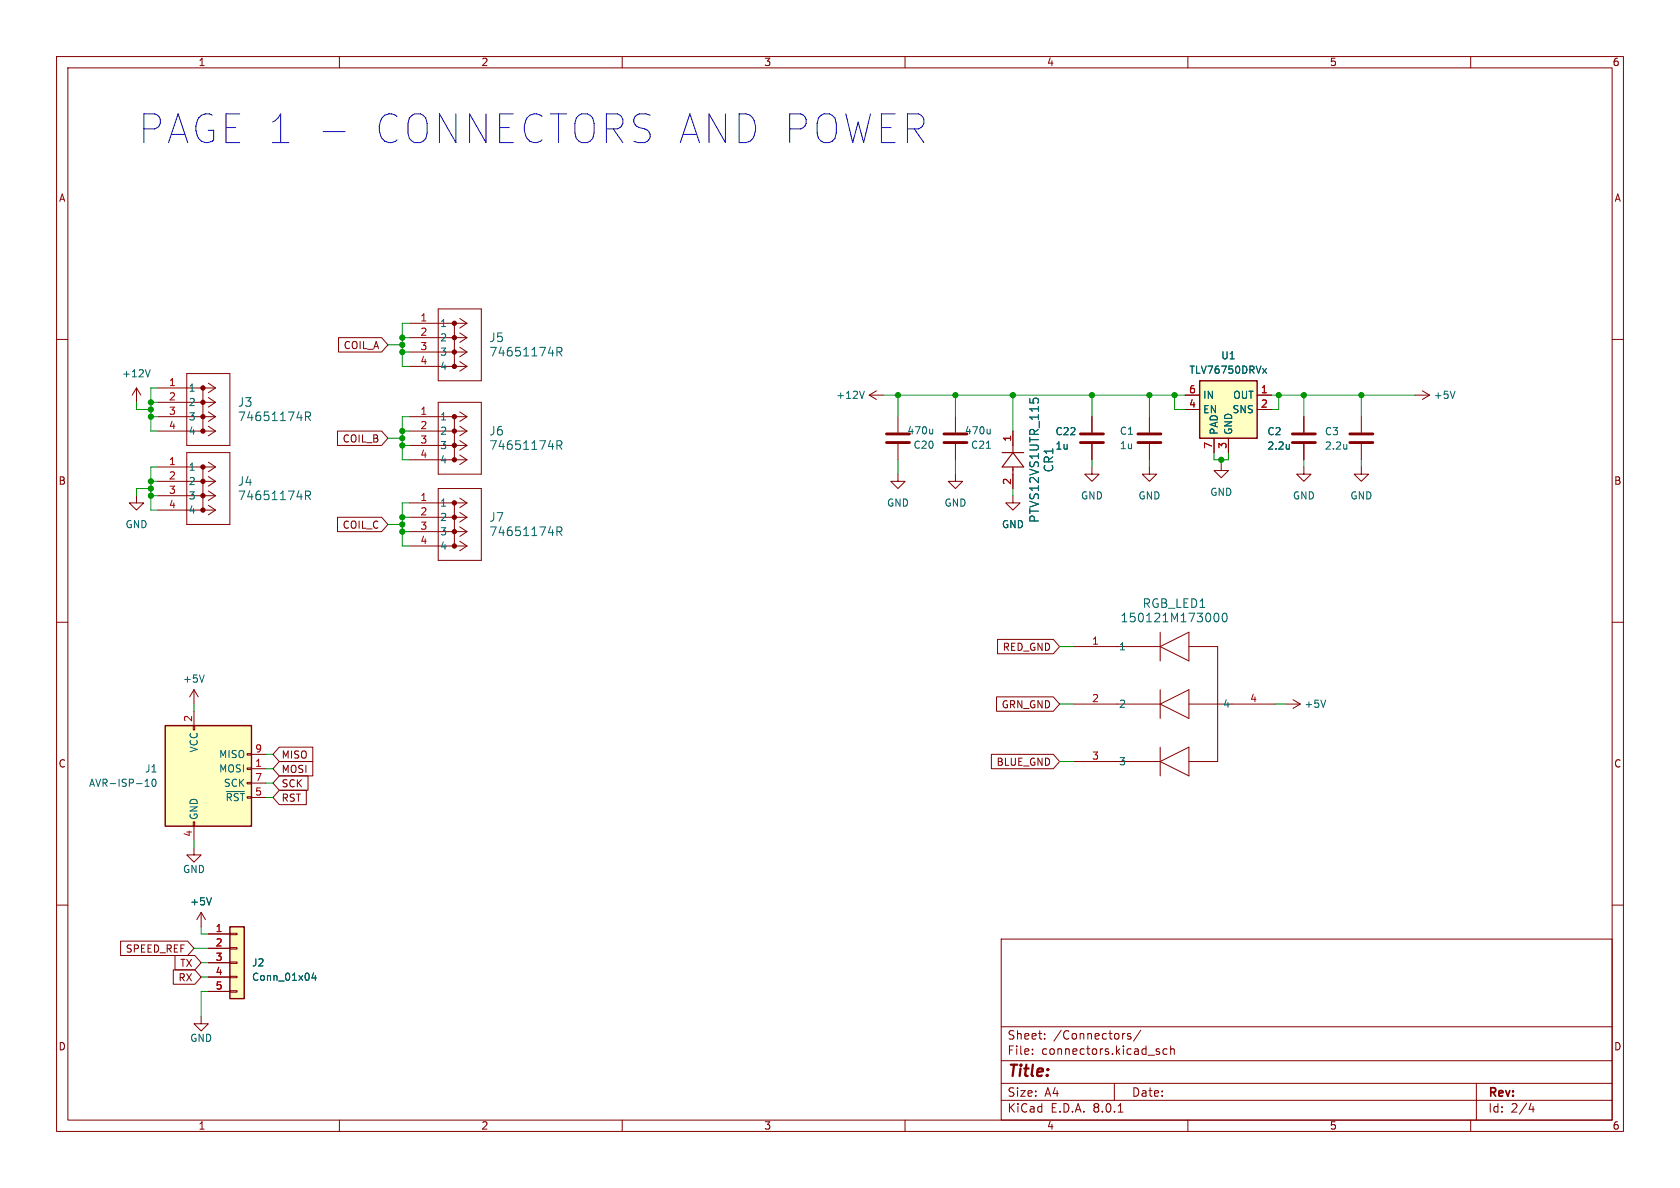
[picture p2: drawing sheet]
<svg xmlns="http://www.w3.org/2000/svg" width="297mm" height="210mm" viewBox="0 0 297 210" stroke-linecap="round" stroke-linejoin="round" font-family="sans-serif">
<g fill="none" stroke="#840000" stroke-width=".18">
<path d="M10 10h277v190h-277zM12 12h273v186h-273zM60 10v2M110 10v2M160 10v2M210 10v2M260 10v2M10 60h2M72.4 59.7h10.1M72.4 57.2h10.1M77.5 54.6h7.6v12.7h-7.6zM80.3 57.2v7.6"/>
<path d="M81.3 58.8l1.2 .9M81.3 56.3l1.2 .9M82.5 59.7l-1.2 .8M82.5 57.2l-1.2 .8M285 60h2M24.1 68.6l-.7 1.3M24.1 68.6v2.5M24.1 68.6l.8 1.3M72.4 78.7h10.1M72.4 76.2h10.1M72.4 73.7h10.1M72.4 64.8h10.1"/>
<path d="M72.4 62.2h10.1M77.5 71.1h7.6v12.7h-7.6zM80.3 73.7v7.6M81.3 77.9l1.2 .8M81.3 75.4l1.2 .8M81.3 72.8l1.2 .9M81.3 63.9l1.2 .9M81.3 61.4l1.2 .8M82.5 78.7l-1.2 .9M82.5 76.2l-1.2 .8M82.5 73.7l-1.2 .8M82.5 64.8l-1.2 .8"/>
<path d="M82.5 62.2l-1.2 .9M158.7 73.7v2.8M158.7 78.5v2.8M168.9 73.7v2.8M168.9 78.5v2.8M179.1 76.2v2.5M230.5 73.7v2.8M230.5 78.5v2.8M250.2 69.9h2.5M251.5 69.1l1.2 .8M252.7 69.9l-1.2 .7M72.4 96.5h10.1"/>
<path d="M72.4 94h10.1M72.4 91.4h10.1M72.4 88.9h10.1M72.4 81.3h10.1M77.5 86.4h7.6v12.7h-7.6zM80.3 88.9v7.6M81.3 95.7l1.2 .8M81.3 93.1l1.2 .9M81.3 90.6l1.2 .8M81.3 88.1l1.2 .8M81.3 80.4l1.2 .9M82.5 96.5l-1.2 .9"/>
<path d="M82.5 94l-1.2 .8M82.5 91.4l-1.2 .9M82.5 88.9l-1.2 .8M82.5 81.3l-1.2 .8M158.7 83.8v1.3h1.3l-1.3 1.3-1.2-1.3h1.2M168.9 83.8v1.3h1.3l-1.3 1.3-1.3-1.3h1.3M179.1 87.6v1.3h1.2l-1.2 1.3-1.3-1.3h1.3M179.1 83.8v2.6M193 82.6v1.2h1.3l-1.3 1.3-1.2-1.3h1.2M215.9 81.9v1.3h1.3l-1.3 1.3-1.3-1.3h1.3M230.5 82.6v1.2h1.3l-1.3 1.3-1.3-1.3h1.3M240.7 82.6v1.2h1.2l-1.2 1.3-1.3-1.3h1.3"/>
<path d="M10 110h2M189.9 114.3h15.2M205.1 111.8v5M205.1 114.3l5.1-2.5v5zM210.2 114.3h5.1v20.3h-5.1M285 110h2M34.3 121.9l-.8 1.3M34.3 121.9v2.6M34.3 121.9l.8 1.3M189.9 124.5h15.2M189.9 134.6h15.2M205.1 121.9v5.1"/>
<path d="M205.1 132.1v5.1M205.1 134.6l5.1-2.5v5.1zM205.1 124.5l5.1-2.6v5.1zM210.2 124.5h15.2M227.3 124.5h2.6M228.6 123.7l1.3 .8M229.9 124.5l-1.3 .7M10 160h2M285 160h2M177 166h108v32h-108zM60 198v2M110 198v2"/>
<path d="M160 198v2M177 194.5h108M177 191.5h108M177 187.5h108M177 181.5h108M182.5 186.3v.1M182.5 185.5v.1M184.7 183.6v.1M184.7 182.8v.1M197 191.5v3M197.7 196.6h.8M198.7 182.7h.2"/>
<path d="M199.9 182.8l-.4-.1-.2 .2 .1 .2 .5 .2v.3h-.6M201.7 182.1l-1.3 2M204.6 185.9l.4 .1v.2l-.2 .2h-.3M204.6 185.4l.4 .1M206.3 185.5l-.4-.1-.3 .3v.4l.1 .2h.6M207 185.5l.2-.1 .3 .1 .1 .9M207 184.9v1.5M210 198v2M260 198v2M261 191.5v6.5M270.7 195l-.4 1.1h.9M271 195.6v1"/>
</g>
<g fill="none" stroke="#006464" stroke-width=".18">
<path d="M26.5 65.3l-.4 1.3M98.5 62.2l.7-.1 .1-.2v-.4l-.3-.1h-.5v1.5M98.5 78.7l.7-.1 .1-.2v-.3l-.3-.2h-.5v1.5M98.8 78.7l.5 .7M98.8 62.2l.5 .7M164.9 75.9v.8M164.9 76.6l-.2 .1M174.4 79.2h.7M175 75.9v.8M175 76.6l-.1 .1M182.1 70.5v.7M182.6 71v-.3l.3-.3 .6 .1 .1 .5"/>
<path d="M227.9 78.5v.9M227.9 79.3h.1M257.2 69.2l-.4 1.2M98.5 94l.7-.1 .1-.2v-.4l-.3-.1h-.5v1.5M98.8 94l.5 .7M36.1 119.3l-.4 1.3M214.8 108.5l.2-.1a.83 .83 0 0 1 .6 .6 .83 .83 0 0 1-.3 .8l-.2 .1a.83 .83 0 0 1-.6-.6 .83 .83 0 0 1 .3-.8zM216.2 108.5l.2-.1a.83 .83 0 0 1 .6 .6 .83 .83 0 0 1-.3 .8l-.1 .1a.82 .82 0 0 1-.4-1.4zM234.4 123.8l-.5 1.2"/>
</g>
<path d="M179.1 78.7v1.3M177.2 80h3.8M179.1 82.6v1.2M179.1 80l1.9 2.6h-3.8z" fill="none" stroke="#840000" stroke-width=".2"/>
<g fill="#840000" stroke="#840000" stroke-width=".18">
<circle cx="80.3" cy="96.5" r=".38"/>
<circle cx="80.3" cy="94" r=".38"/>
<circle cx="80.3" cy="91.4" r=".38"/>
<circle cx="80.3" cy="88.9" r=".38"/>
<circle cx="80.3" cy="81.3" r=".38"/>
<circle cx="80.3" cy="78.7" r=".38"/>
<circle cx="80.3" cy="76.2" r=".38"/>
<circle cx="80.3" cy="73.7" r=".38"/>
<circle cx="80.3" cy="64.8" r=".38"/>
<circle cx="80.3" cy="62.2" r=".38"/>
<circle cx="80.3" cy="59.7" r=".38"/>
<circle cx="80.3" cy="57.2" r=".38"/>
</g>
<path d="M156.7 78.2h4.1M156.7 76.7h4.1M166.9 78.2h4M166.9 76.7h4M228.5 78.2h4M228.5 76.7h4" fill="none" stroke="#840000" stroke-width=".51"/>
<path d="M40.6 163.8h2.6v12.7h-2.6z" fill="#ffffc2"/>
<g fill="none" stroke="#840000" stroke-width=".18">
<path d="M27.9 76.2h10.2M27.9 73.7h10.2M27.9 71.1h10.2M27.9 68.6h10.2M33 66h7.6v12.7h-7.6zM35.9 68.6v7.6M36.8 75.4l1.3 .8M36.8 72.8l1.3 .9M36.8 70.3l1.3 .8M36.8 67.7l1.3 .9M38.1 76.2l-1.3 .8M38.1 73.7l-1.3 .8"/>
<path d="M38.1 71.1l-1.3 .9M38.1 68.6l-1.3 .8M153.7 69.9l1.2 .7M153.7 69.9h2.5M154.9 69.1l-1.2 .8M193 73.7v2.8M193 78.5v2.8M203.2 73.7v2.8M203.2 78.5v2.8M240.7 73.7v2.8M240.7 78.5v2.8M24.1 87.6v1.3h1.3l-1.3 1.3-1.2-1.3h1.2"/>
<path d="M27.9 90.2h10.2M27.9 87.6h10.2M27.9 85.1h10.2M27.9 82.6h10.2M33 80h7.6v12.7h-7.6zM35.9 82.6v7.6M36.8 89.3l1.3 .9M36.8 86.8l1.3 .8M36.8 84.2l1.3 .9M36.8 81.7l1.3 .9M38.1 90.2l-1.3 .8M38.1 87.6l-1.3 .9"/>
<path d="M38.1 85.1l-1.3 .8M38.1 82.6l-1.3 .8M34.3 149.9v1.2h1.3l-1.3 1.3-1.3-1.3h1.3M35.6 179.7v1.3h-1.3l1.3 1.2 1.2-1.2h-1.2M35.6 161.3l-.8 1.3M35.6 161.3v2.5M35.6 161.3l.7 1.3M36.8 165.1h3.8M36.8 167.6h3.8M36.8 170.2h3.8M36.8 172.7h3.8M36.8 175.3h3.8"/>
<path d="M40.6 175.1h1.3v.3h-1.3zM40.6 172.6h1.3v.2h-1.3zM40.6 170.1h1.3v.2h-1.3zM40.6 167.5h1.3v.3h-1.3zM40.6 165h1.3v.2h-1.3z"/>
</g>
<path d="M40.6 163.8h2.6v12.7h-2.6z" fill="none" stroke="#840000" stroke-width=".25"/>
<path d="M54 73.6h.7l.2-.3-.1-.3-.2-.2h-.6v1.6M54.4 73.6l.5 .8M152.8 69.2l-.4 1.2M238.1 78.5v.9M238.1 79.3h-.1M54 87.6l.7-.1 .2-.2-.1-.4-.2-.1h-.6v1.5M54.4 87.6l.5 .7M37.4 158.7l-.4 1.3M55.4 172l-.3 .9h.8M55.7 172.5v.8" fill="none" stroke="#006464" stroke-width=".18"/>
<g fill="#840000" stroke="#840000" stroke-width=".18">
<circle cx="35.9" cy="76.2" r=".38"/>
<circle cx="35.9" cy="73.7" r=".38"/>
<circle cx="35.9" cy="71.1" r=".38"/>
<circle cx="35.9" cy="68.6" r=".38"/>
<circle cx="35.9" cy="90.2" r=".38"/>
<circle cx="35.9" cy="87.6" r=".38"/>
<circle cx="35.9" cy="85.1" r=".38"/>
<circle cx="35.9" cy="82.6" r=".38"/>
</g>
<path d="M191 76.7h4.1M191 78.2h4.1M201.2 76.7h4M201.2 78.2h4M238.6 76.7h4.1M238.6 78.2h4.1" fill="none" stroke="#840000" stroke-width=".51"/>
<path d="M212.1 67.3h10.1v10.2h-10.1z" fill="#ffffc2"/>
<path d="M212.1 67.3h10.1v10.2h-10.1z" fill="none" stroke="#840000" stroke-width=".25"/>
<path d="M209.5 69.9h2.6M209.5 72.4h2.6M214.6 77.5v2.5M217.2 77.5v2.5M222.2 69.9h2.6M222.2 72.4h2.6" fill="none" stroke="#840000" stroke-width=".18"/>
<path d="M223.2 65.1l.7 .9M223.9 65.1l-.7 .9" fill="none" stroke="#006464" stroke-width=".18"/>
<path d="M29.2 128.3h15.2v17.8h-15.2z" fill="#ffffc2"/>
<g fill="none" stroke="#840000" stroke-width=".18">
<path d="M59.8 59.7h7.7l1.1 1.3-1.1 1.2h-7.7zM59.7 76.2h7.8l1.1 1.3-1.1 1.2h-7.8zM179.1 76.2v2.5M193 73.7v2.8M193 78.5v2.8M209.5 69.9h2.6M209.5 72.4h2.6M214.6 77.5v2.5M217.2 77.5v2.5M222.2 69.9h2.6M222.2 72.4h2.6M230.5 73.7v2.8"/>
<path d="M230.5 78.5v2.8M59.7 91.4h7.8l1.1 1.3-1.1 1.3h-7.8zM179.1 83.8v2.6M203.2 82.6v1.2h1.3l-1.3 1.3-1.3-1.3h1.3M176.4 113h9.8l1.1 1.3-1.1 1.3h-9.8zM34.2 128.3h.2v.7h-.2zM34.3 125.7v2.6M43.7 138.3h.7v.3h-.7zM43.7 135.8h.7v.2h-.7zM43.7 133.2h.7v.3h-.7zM44.4 135.9h2.6M44.4 138.4h2.6"/>
<path d="M44.4 133.4h2.6M49.4 132.1h5.9v2.5h-5.9l-1.1-1.2zM49.4 139.7h4.8v2.5h-4.8l-1.1-1.2zM49.4 134.6h5.9v2.6h-5.9l-1.1-1.3zM49.4 137.2h5.1v2.5h-5.1l-1.1-1.3zM175.3 133.3h10.9l1.1 1.3-1.1 1.3h-10.9zM176.2 123.2h10l1.1 1.3-1.1 1.2h-10zM34.2 145.3h.2v.8h-.2zM34.3 146.1v2.5M44.4 141h2.6M21.3 166.4h11.9l1.1 1.2-1.1 1.3h-11.9zM30.6 171.4h3.8l1.2 1.3-1.2 1.3h-3.8z"/>
<path d="M30.9 168.9h3.5l1.2 1.3-1.2 1.3h-3.5zM36.8 165.1h3.8M36.8 167.6h3.8M36.8 170.2h3.8M36.8 172.7h3.8M36.8 175.3h3.8"/>
</g>
<path d="M29.2 128.3h15.2v17.8h-15.2z" fill="none" stroke="#840000" stroke-width=".25"/>
<g fill="none" stroke="#006464" stroke-width=".18">
<path d="M182.1 70.5v.7M182.6 71v-.3l.3-.3 .6 .1 .1 .5M223.2 65.1l.7 .9M223.9 65.1l-.7 .9M227.9 78.5v.9M227.9 79.3h.1M25.7 139h.7M25.8 138l.2-.3v1.3M27 137.8l.2-.1a.68 .68 0 0 1 .4 .7 .68 .68 0 0 1-.4 .6 .84 .84 0 0 1-.2-1.2zM40 139.9h3.2M37.4 158.7l-.4 1.3M55.4 172l-.3 .9h.8"/>
<path d="M55.7 172.5v.8"/>
</g>
<path d="M57.1 23.3h3.9" fill="none" stroke="#0000c2" stroke-width=".18"/>
<g fill="none" stroke="#009600" stroke-width=".18">
<path d="M71.1 59.7h1.3M72.4 57.2h-1.3v7.6h1.3M24.1 71.1v1.3h2.6M26.7 73.7h1.2M26.7 71.1h1.2M27.9 68.6h-1.2v7.6h1.2M68.6 77.5h2.5M68.6 61h2.5M71.1 76.2h1.3M71.1 78.7h1.3M71.1 62.2h1.3M72.4 73.7h-1.3v7.6h1.3"/>
<path d="M156.2 69.9h53.3M158.7 69.9v3.8M168.9 69.9v3.8M179.1 69.9v6.3M193 69.9v3.8M203.2 69.9v3.8M207.6 69.9v2.5h1.9M224.8 69.9h25.4M226.1 69.9v2.5h-1.3M230.5 69.9v3.8M240.7 69.9v3.8M26.7 86.4h-2.6v1.2"/>
<path d="M26.7 85.1h1.2M26.7 87.6h1.2M27.9 82.6h-1.2v7.6h1.2M68.6 92.7h2.5M71.1 94h1.3M71.1 91.4h1.3M72.4 88.9h-1.3v7.6h1.3M158.7 81.3v2.5M168.9 81.3v2.5M179.1 86.4v1.2M193 81.3v1.3M203.2 81.3v1.3"/>
<path d="M214.6 80v1.3h2.6v-1.3M215.9 81.3v.6M230.5 81.3v1.3M240.7 81.3v1.3M187.3 114.3h2.6M34.3 124.5v1.2M47 138.4h1.3M47 135.9h1.3M47 133.4h1.3M187.3 124.5h2.6M187.3 134.6h2.6M225.4 124.5h1.9"/>
<path d="M34.3 148.6v1.3M47 141h1.3M34.3 167.6h2.5M35.6 163.8v1.3h1.2M35.6 170.2h1.2M35.6 172.7h1.2M36.8 175.3h-1.2v4.4"/>
</g>
<g fill="#009600" stroke="#009600" stroke-width=".18">
<circle cx="193" cy="69.9" r=".46"/>
<circle cx="71.1" cy="76.2" r=".46"/>
<circle cx="71.1" cy="62.2" r=".46"/>
<circle cx="168.9" cy="69.9" r=".46"/>
<circle cx="179.1" cy="69.9" r=".46"/>
<circle cx="158.7" cy="69.9" r=".46"/>
<circle cx="26.7" cy="72.4" r=".46"/>
<circle cx="26.7" cy="73.7" r=".46"/>
<circle cx="71.1" cy="59.7" r=".46"/>
<circle cx="26.7" cy="71.1" r=".46"/>
<circle cx="26.7" cy="86.4" r=".46"/>
<circle cx="26.7" cy="85.1" r=".46"/>
<circle cx="71.1" cy="61" r=".46"/>
<circle cx="26.7" cy="87.6" r=".46"/>
<circle cx="71.1" cy="77.5" r=".46"/>
<circle cx="71.1" cy="78.7" r=".46"/>
<circle cx="71.1" cy="94" r=".46"/>
<circle cx="71.1" cy="91.4" r=".46"/>
<circle cx="71.1" cy="92.7" r=".46"/>
<circle cx="226.1" cy="69.9" r=".46"/>
<circle cx="207.6" cy="69.9" r=".46"/>
<circle cx="230.5" cy="69.9" r=".46"/>
<circle cx="240.7" cy="69.9" r=".46"/>
<circle cx="215.9" cy="81.3" r=".46"/>
<circle cx="203.2" cy="69.9" r=".46"/>
</g>
<g font-size="7.1" fill="#0000c2">
<text x="24.1" y="25.6">PAGE 1 -</text>
<text x="64.3" y="25.6">CONNECTORS AND POWER</text>
</g>
<text font-size="2.8" fill="#840000" x="178" y="190.9">Title:</text>
<g font-size="2.1" fill="#006464">
<text x="86.4" y="60.7">J5</text>
<text x="86.4" y="63.2">74651174R</text>
<text x="42" y="72.1">J3</text>
<text x="42" y="74.7">74651174R</text>
<text x="86.4" y="77.2">J6</text>
<text x="86.4" y="79.7">74651174R</text>
<text x="186.4" y="83.6" transform="rotate(-90 186.4 83.6)">CR1</text>
<text x="42" y="86.1">J4</text>
<text x="42" y="88.6">74651174R</text>
<text x="86.4" y="92.4">J7</text>
<text x="86.4" y="95">74651174R</text>
<text x="183.9" y="92.5" transform="rotate(-90 183.9 92.5)">PTVS12VS1UTR_115</text>
<text x="201.9" y="107.7">RGB_LED1</text>
<text x="198" y="110.2">150121M173000</text>
</g>
<g font-size="2.1" fill="#840000">
<text x="178" y="184">Sheet:</text>
<text x="186.2" y="184">/Connectors/</text>
<text x="178" y="186.7">File:</text>
<text x="184.1" y="186.7">connectors.kicad_sch</text>
<text x="178" y="196.9">KiCad</text>
<text x="178" y="194.1">Size:</text>
<text x="184.7" y="194.1">A4</text>
<text x="185.7" y="196.9">E.D.A.</text>
<text x="193.3" y="196.9">8.0.1</text>
<text x="200" y="194.1">Date:</text>
<text x="263" y="194.3">Rev:</text>
<text x="263" y="196.9">Id:</text>
<text x="267.1" y="196.9">2/4</text>
</g>
<g font-size="1.8" fill="#840000">
<text x="35" y="11.9">1</text>
<text x="85" y="11.9">2</text>
<text x="135" y="11.9">3</text>
<text x="185" y="11.9">4</text>
<text x="235" y="11.9">5</text>
<text x="285" y="11.9">6</text>
<text x="10.3" y="35.9">A</text>
<text x="285.3" y="35.9">A</text>
<text x="60.7" y="61.9">COIL_A</text>
<text x="60.5" y="78.4">COIL_B</text>
<text x="10.3" y="85.9">B</text>
<text x="285.3" y="85.9">B</text>
<text x="60.5" y="93.7">COIL_C</text>
<text x="177.2" y="115.3">RED_GND</text>
<text x="177" y="125.4">GRN_GND</text>
<text x="10.3" y="135.9">C</text>
<text x="49.7" y="134.3">MISO</text>
<text x="49.7" y="136.8">MOSI</text>
<text x="176.1" y="135.6">BLUE_GND</text>
<text x="285.3" y="135.9">C</text>
<text x="49.7" y="141.9">RST</text>
<text x="49.7" y="139.4">SCK</text>
<text x="22.1" y="168.6">SPEED_REF</text>
<text x="31.4" y="173.7">RX</text>
<text x="31.8" y="171.1">TX</text>
<text x="10.3" y="185.9">D</text>
<text x="285.3" y="185.9">D</text>
<text x="35" y="199.9">1</text>
<text x="85" y="199.9">2</text>
<text x="135" y="199.9">3</text>
<text x="185" y="199.9">4</text>
<text x="235" y="199.9">5</text>
<text x="285" y="199.9">6</text>
</g>
<g font-size="1.8" fill="#a90000">
<text x="74.2" y="56.9">1</text>
<text x="74.2" y="59.4">2</text>
<text x="74.2" y="62">3</text>
<text x="74.2" y="64.5">4</text>
<text x="29.8" y="68.3">1</text>
<text x="29.8" y="70.9">2</text>
<text x="210.1" y="69.6">6</text>
<text x="222.8" y="69.6">1</text>
<text x="29.8" y="73.4">3</text>
<text x="29.8" y="75.9">4</text>
<text x="74.2" y="73.4">1</text>
<text x="74.2" y="75.9">2</text>
<text x="210.1" y="72.1">4</text>
<text x="222.8" y="72.1">2</text>
<text x="29.8" y="82.3">1</text>
<text x="74.2" y="78.5">3</text>
<text x="74.2" y="81">4</text>
<text x="178.8" y="78.2" transform="rotate(-90 178.8 78.2)">1</text>
<text x="214.4" y="79.4" transform="rotate(-90 214.4 79.4)">7</text>
<text x="216.9" y="79.4" transform="rotate(-90 216.9 79.4)">3</text>
<text x="29.8" y="84.8">2</text>
<text x="29.8" y="87.4">3</text>
<text x="29.8" y="89.9">4</text>
<text x="74.2" y="88.6">1</text>
<text x="178.8" y="85.8" transform="rotate(-90 178.8 85.8)">2</text>
<text x="74.2" y="91.2">2</text>
<text x="74.2" y="93.7">3</text>
<text x="74.2" y="96.3">4</text>
<text x="193" y="114">1</text>
<text x="193" y="124.2">2</text>
<text x="220.9" y="124.2">4</text>
<text x="34" y="127.7" transform="rotate(-90 34 127.7)">2</text>
<text x="45" y="135.6">1</text>
<text x="45" y="133.1">9</text>
<text x="193" y="134.4">3</text>
<text x="45" y="140.7">5</text>
<text x="45" y="138.2">7</text>
<text x="34" y="148" transform="rotate(-90 34 148)">4</text>
<text x="38" y="164.8">1</text>
<text x="38" y="167.4">2</text>
<text x="38" y="169.9">3</text>
<text x="38" y="172.5">4</text>
<text x="38" y="175">5</text>
</g>
<g font-size="1.8" fill="#006464">
<text x="77.7" y="58">1</text>
<text x="77.7" y="60.6">2</text>
<text x="77.7" y="63.1">3</text>
<text x="77.7" y="65.6">4</text>
<text x="215.8" y="63.7">U1</text>
<text x="21.5" y="66.9">+12V</text>
<text x="33.3" y="69.4">1</text>
<text x="33.3" y="72">2</text>
<text x="147.7" y="70.7">+12V</text>
<text x="210.2" y="66.3">TLV76750DRVx</text>
<text x="212.6" y="70.7">IN</text>
<text x="217.9" y="70.7">OUT</text>
<text x="253.4" y="70.7">+5V</text>
<text x="33.3" y="74.5">3</text>
<text x="33.3" y="77.1">4</text>
<text x="77.7" y="74.5">1</text>
<text x="77.7" y="77.1">2</text>
<text x="160.3" y="77">470u</text>
<text x="170.5" y="77">470u</text>
<text x="186.5" y="77.1">C22</text>
<text x="197.9" y="77.1">C1</text>
<text x="212.6" y="73.3">EN</text>
<text x="215.5" y="77" transform="rotate(-90 215.5 77)">PAD</text>
<text x="217.8" y="73.3">SNS</text>
<text x="218" y="77" transform="rotate(-90 218 77)">GND</text>
<text x="224" y="77.1">C2</text>
<text x="234.1" y="77.1">C3</text>
<text x="33.3" y="83.4">1</text>
<text x="77.7" y="79.6">3</text>
<text x="77.7" y="82.1">4</text>
<text x="161.4" y="79.5">C20</text>
<text x="171.6" y="79.5">C21</text>
<text x="186.5" y="79.7">1u</text>
<text x="197.9" y="79.6">1u</text>
<text x="224" y="79.7">2.2u</text>
<text x="234.1" y="79.7">2.2u</text>
<text x="33.3" y="86">2</text>
<text x="33.3" y="88.5">3</text>
<text x="77.7" y="89.8">1</text>
<text x="156.7" y="89.8">GND</text>
<text x="166.9" y="89.8">GND</text>
<text x="191" y="88.5">GND</text>
<text x="201.2" y="88.5">GND</text>
<text x="213.9" y="87.9">GND</text>
<text x="228.5" y="88.5">GND</text>
<text x="238.6" y="88.5">GND</text>
<text x="22.1" y="93.6">GND</text>
<text x="33.3" y="91">4</text>
<text x="77.7" y="92.3">2</text>
<text x="77.7" y="94.8">3</text>
<text x="177" y="93.6">GND</text>
<text x="77.7" y="97.4">4</text>
<text x="197.7" y="115.2">1</text>
<text x="32.3" y="120.9">+5V</text>
<text x="197.7" y="125.3">2</text>
<text x="216.1" y="125.3">4</text>
<text x="230.5" y="125.3">+5V</text>
<text x="25.6" y="136.8">J1</text>
<text x="35.2" y="133.1" transform="rotate(-90 35.2 133.1)">VCC</text>
<text x="38.6" y="136.8">MOSI</text>
<text x="38.6" y="134.2">MISO</text>
<text x="197.7" y="135.5">3</text>
<text x="15.6" y="139.3">AVR-ISP-10</text>
<text x="39.5" y="139.3">SCK</text>
<text x="39.8" y="141.8">~{RST}</text>
<text x="35.2" y="145" transform="rotate(-90 35.2 145)">GND</text>
<text x="32.3" y="154.5">GND</text>
<text x="33.5" y="160.2">+5V</text>
<text x="44.5" y="171">J2</text>
<text x="44.5" y="173.6">Conn_01x04</text>
<text x="33.5" y="184.4">GND</text>
</g>
</svg>
